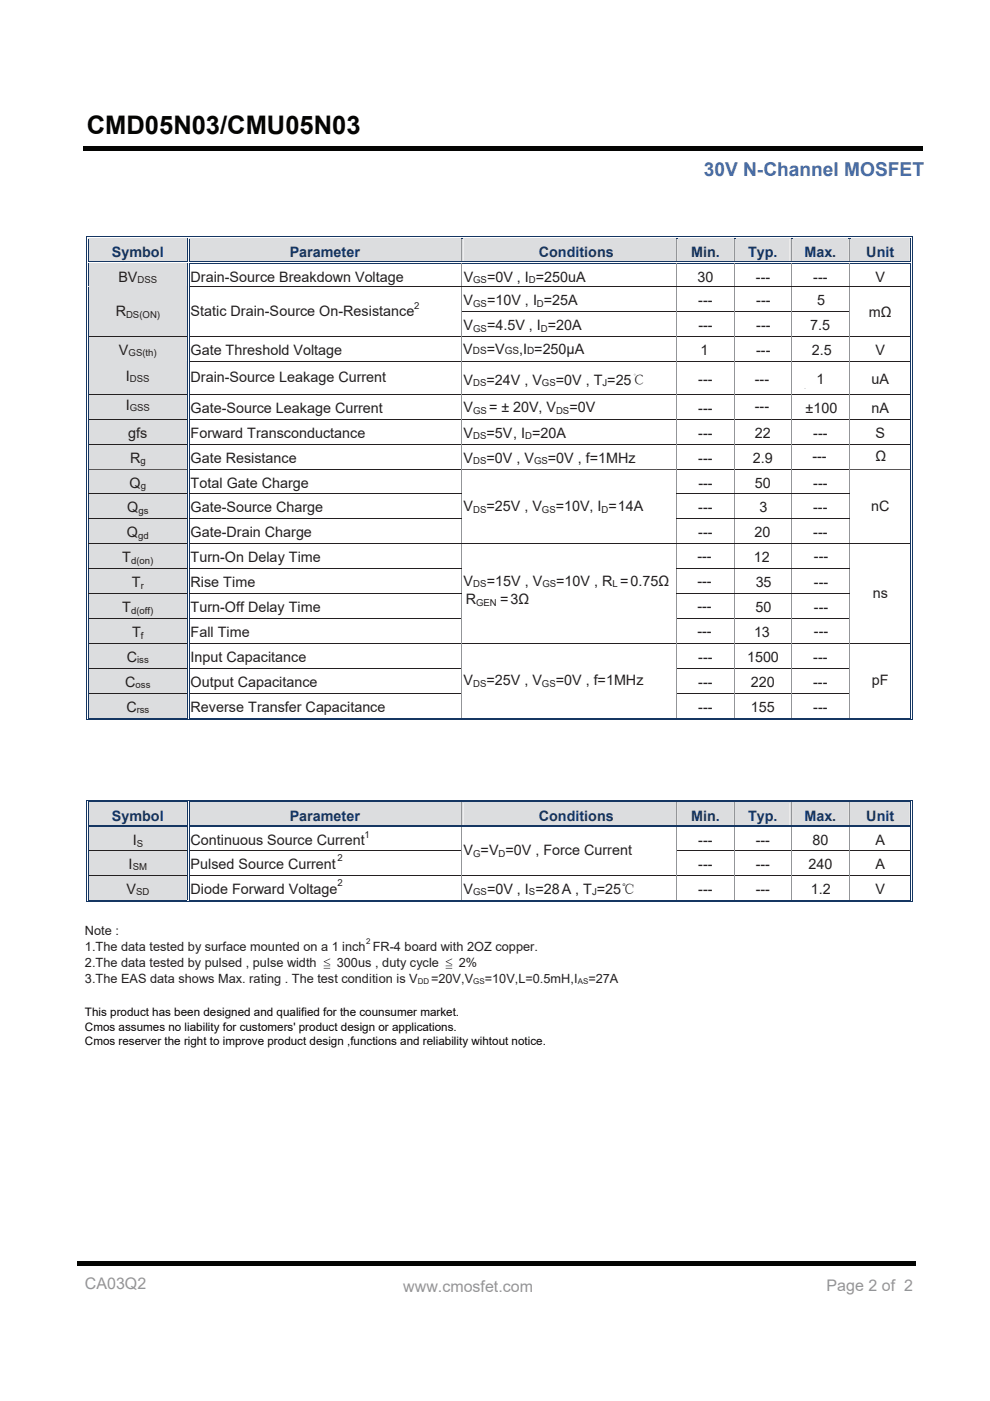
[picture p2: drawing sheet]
<svg xmlns="http://www.w3.org/2000/svg" width="210mm" height="297mm" viewBox="0 0 210 297" stroke-linecap="round" stroke-linejoin="round" font-family="sans-serif">
<g fill="#dcdddf">
<path d="M19 50.6h20.5v4.8h-20.5z"/>
<path d="M40.4 50.6h56.9v4.8h-56.9z"/>
<path d="M98.3 50.6h44.7v4.8h-44.7z"/>
<path d="M144 50.6h11.2v4.8h-11.2z"/>
<path d="M156.1 50.6h11.3v4.8h-11.3z"/>
<path d="M168.3 50.6h11.3v4.8h-11.3z"/>
<path d="M180.5 50.6h12.3v4.8h-12.3z"/>
<path d="M39.5 50.6v4.8h.2v-4.8zM18.8 50.6v4.8h.2v-4.8z"/>
<path d="M97.3 50.6v4.8h.4v-4.8zM40.2 50.6v4.8h.2v-4.8z"/>
<path d="M143 50.6v4.8h.4v-4.8zM97.9 50.6v4.8h.4v-4.8z"/>
<path d="M155.2 50.6v4.8h.4v-4.8zM143.6 50.6v4.8h.4v-4.8z"/>
<path d="M167.4 50.6v4.8h.4v-4.8zM155.8 50.6v4.8h.3v-4.8z"/>
<path d="M179.6 50.6v4.8h.4v-4.8zM167.9 50.6v4.8h.4v-4.8z"/>
<path d="M192.8 50.6v4.8h.2v-4.8zM180.1 50.6v4.8h.4v-4.8z"/>
</g>
<g fill="#153662">
<path d="M18.3 50.1h.2v.5h-.2z"/>
<path d="M18.3 50.1h.5v.2h-.5z"/>
<path d="M18.6 50.5h.2v.1h-.2z"/>
</g>
<path d="M18.8 50.2h20.9M18.8 50.5h20.9" fill="none" stroke="#153662" stroke-width=".21"/>
<path d="M18.8 50.6h20.9" fill="none" stroke="#dcdddf" stroke-width=".21"/>
<g fill="#153662">
<path d="M40 50.6h.2z"/>
<path d="M39.7 50.6h.2z"/>
<path d="M39.7 50.1h.5v.2h-.5z"/>
<path d="M39.7 50.5h.2v.1h-.2z"/>
<path d="M40 50.5h.2v.1h-.2z"/>
</g>
<path d="M40.2 50.2h57.5M40.2 50.5h57.5" fill="none" stroke="#153662" stroke-width=".21"/>
<path d="M40.2 50.6h57.5" fill="none" stroke="#dcdddf" stroke-width=".21"/>
<path d="M97.9 50.6h.3z" fill="#dcdddf"/>
<path d="M97.7 50.6h.2z" fill="#939598"/>
<g fill="#153662">
<path d="M97.7 50.1h.5v.2h-.5z"/>
<path d="M97.7 50.5h.5v.1h-.5z"/>
</g>
<path d="M98.2 50.2h45.2M98.2 50.5h45.2" fill="none" stroke="#153662" stroke-width=".21"/>
<path d="M98.2 50.6h45.2" fill="none" stroke="#dcdddf" stroke-width=".21"/>
<path d="M143.6 50.6h.3z" fill="#dcdddf"/>
<path d="M143.4 50.6h.2z" fill="#939598"/>
<g fill="#153662">
<path d="M143.4 50.1h.5v.2h-.5z"/>
<path d="M143.4 50.5h.5v.1h-.5z"/>
</g>
<path d="M143.9 50.2h11.7M143.9 50.5h11.7" fill="none" stroke="#153662" stroke-width=".21"/>
<path d="M143.9 50.6h11.7" fill="none" stroke="#dcdddf" stroke-width=".21"/>
<path d="M155.8 50.6h.3z" fill="#dcdddf"/>
<path d="M155.6 50.6h.2z" fill="#939598"/>
<g fill="#153662">
<path d="M155.6 50.1h.5v.2h-.5z"/>
<path d="M155.6 50.5h.5v.1h-.5z"/>
</g>
<path d="M156.1 50.2h11.7M156.1 50.5h11.7" fill="none" stroke="#153662" stroke-width=".21"/>
<path d="M156.1 50.6h11.7" fill="none" stroke="#dcdddf" stroke-width=".21"/>
<path d="M167.9 50.6h.4z" fill="#dcdddf"/>
<path d="M167.8 50.6h.1z" fill="#939598"/>
<g fill="#153662">
<path d="M167.8 50.1h.5v.2h-.5z"/>
<path d="M167.8 50.5h.5v.1h-.5z"/>
</g>
<path d="M168.3 50.2h11.7M168.3 50.5h11.7" fill="none" stroke="#153662" stroke-width=".21"/>
<path d="M168.3 50.6h11.7" fill="none" stroke="#dcdddf" stroke-width=".21"/>
<path d="M180.1 50.6h.4z" fill="#dcdddf"/>
<path d="M180 50.6h.1z" fill="#939598"/>
<g fill="#153662">
<path d="M180 50.1h.5v.2h-.5z"/>
<path d="M180 50.5h.5v.1h-.5z"/>
</g>
<path d="M180.5 50.2h12.5M180.5 50.5h12.5" fill="none" stroke="#153662" stroke-width=".21"/>
<path d="M180.5 50.6h12.5" fill="none" stroke="#dcdddf" stroke-width=".21"/>
<g fill="#153662">
<path d="M193.4 50.1h.1v.5h-.1z"/>
<path d="M193 50.1h.5v.2h-.5z"/>
<path d="M193 50.5h.2v.1h-.2z"/>
</g>
<path d="M18.4 50.6v4.8M18.7 50.6v4.8M39.8 50.6v4.8M40.1 50.6v4.8M193.1 50.6v4.8M193.4 50.6v4.8" fill="none" stroke="#153662" stroke-width=".21"/>
<path d="M97.8 50.6v4.8M143.5 50.6v4.8M155.7 50.6v4.8M167.9 50.6v4.8M180 50.6v4.8" fill="none" stroke="#939598" stroke-width=".21"/>
<g fill="#dcdddf">
<path d="M19 55.9h20.5v4.8h-20.5z"/>
<path d="M39.5 55.9v4.8h.2v-4.8zM18.8 55.9v4.8h.2v-4.8z"/>
</g>
<g fill="#153662">
<path d="M18.6 55.9h.2z"/>
<path d="M18.3 55.4h.2v.5h-.2z"/>
<path d="M18.6 55.4h.2v.2h-.2z"/>
<path d="M18.6 55.7h.2v.2h-.2z"/>
</g>
<path d="M18.8 55.5h20.9M18.8 55.8h20.9" fill="none" stroke="#153662" stroke-width=".21"/>
<path d="M18.8 55.9h20.9" fill="none" stroke="#dcdddf" stroke-width=".21"/>
<g fill="#153662">
<path d="M40 55.9h.2z"/>
<path d="M39.7 55.9h.2z"/>
<path d="M39.7 55.4h.2v.2h-.2z"/>
<path d="M39.7 55.7h.2v.2h-.2z"/>
<path d="M40 55.4h.2v.2h-.2z"/>
<path d="M40 55.7h.2v.2h-.2z"/>
</g>
<path d="M40.2 55.5h57.5M40.2 55.8h57.5" fill="none" stroke="#153662" stroke-width=".21"/>
<path d="M97.7 55.9h.2z" fill="#939598"/>
<g fill="#153662">
<path d="M97.7 55.4h.5v.2h-.5z"/>
<path d="M97.7 55.7h.5v.2h-.5z"/>
</g>
<path d="M98.2 55.5h45.2M98.2 55.8h45.2" fill="none" stroke="#153662" stroke-width=".21"/>
<path d="M143.4 55.9h.2z" fill="#939598"/>
<g fill="#153662">
<path d="M143.4 55.4h.5v.2h-.5z"/>
<path d="M143.4 55.7h.5v.2h-.5z"/>
</g>
<path d="M143.9 55.5h11.7M143.9 55.8h11.7" fill="none" stroke="#153662" stroke-width=".21"/>
<path d="M155.6 55.9h.2z" fill="#939598"/>
<g fill="#153662">
<path d="M155.6 55.4h.5v.2h-.5z"/>
<path d="M155.6 55.7h.5v.2h-.5z"/>
</g>
<path d="M156.1 55.5h11.7M156.1 55.8h11.7" fill="none" stroke="#153662" stroke-width=".21"/>
<path d="M167.8 55.9h.1z" fill="#939598"/>
<g fill="#153662">
<path d="M167.8 55.4h.5v.2h-.5z"/>
<path d="M167.8 55.7h.5v.2h-.5z"/>
</g>
<path d="M168.3 55.5h11.7M168.3 55.8h11.7" fill="none" stroke="#153662" stroke-width=".21"/>
<path d="M180 55.9h.1z" fill="#939598"/>
<g fill="#153662">
<path d="M180 55.4h.5v.2h-.5z"/>
<path d="M180 55.7h.5v.2h-.5z"/>
</g>
<path d="M180.5 55.5h12.5M180.5 55.8h12.5" fill="none" stroke="#153662" stroke-width=".21"/>
<g fill="#153662">
<path d="M193.4 55.9h.1z"/>
<path d="M193 55.9h.2z"/>
<path d="M193 55.4h.2v.2h-.2z"/>
<path d="M193 55.7h.2v.2h-.2z"/>
<path d="M193.4 55.4h.1v.5h-.1z"/>
</g>
<path d="M18.4 55.9v4.8M18.7 55.9v4.8M39.8 55.9v4.8M40.1 55.9v4.8M193.1 55.9v4.8M193.4 55.9v4.8" fill="none" stroke="#153662" stroke-width=".21"/>
<path d="M97.8 55.9v4.8M143.5 55.9v4.8M155.7 55.9v4.8M167.9 55.9v4.8M180 55.9v4.8" fill="none" stroke="#939598" stroke-width=".21"/>
<g fill="#153662">
<path d="M18.6 60.7h.2v.2h-.2z"/>
<path d="M18.3 60.7h.2v.2h-.2z"/>
<path d="M40 60.7h.2v.2h-.2z"/>
<path d="M39.7 60.7h.2v.2h-.2z"/>
<path d="M193.4 60.7h.1v.2h-.1z"/>
<path d="M193 60.7h.2v.2h-.2z"/>
<path d="M18.6 60.7h.2v.1h-.2z"/>
<path d="M18.3 60.7h.2v.1h-.2z"/>
</g>
<path d="M18.8 60.8h20.9" fill="none" stroke="#231f20" stroke-width=".21"/>
<g fill="#153662">
<path d="M40 60.7h.2v.1h-.2z"/>
<path d="M39.7 60.7h.2v.1h-.2z"/>
</g>
<path d="M40.2 60.8h152.8" fill="none" stroke="#231f20" stroke-width=".21"/>
<g fill="#153662">
<path d="M193.4 60.7h.1v.1h-.1z"/>
<path d="M193 60.7h.2v.1h-.2z"/>
</g>
<path d="M18.4 60.8v5.2M40.1 60.8v5.2M193.1 60.8v5.2M193.4 60.8v5.2" fill="none" stroke="#153662" stroke-width=".21"/>
<path d="M97.8 60.8v5.2M143.5 60.8v5.2M155.7 60.8v5.2M167.9 60.8v5.2M180 60.8v5.2" fill="none" stroke="#939598" stroke-width=".21"/>
<path d="M18.8 60.8h20.9v10.4h-20.9z" fill="#dcdddf"/>
<g fill="#153662">
<path d="M18.3 66h.2v.1h-.2z"/>
<path d="M18.6 66h.2v.1h-.2z"/>
<path d="M39.7 66h.2v.1h-.2z"/>
<path d="M40 66h.2v.1h-.2z"/>
</g>
<path d="M97.7 66h82.4" fill="none" stroke="#231f20" stroke-width=".21"/>
<g fill="#153662">
<path d="M193.4 66h.1v.1h-.1z"/>
<path d="M193 66h.2v.1h-.2z"/>
</g>
<path d="M18.4 66.1v5.1M18.7 66.1v5.1M39.8 66.1v5.1M40.1 66.1v5.1M193.1 66.1v5.1M193.4 66.1v5.1" fill="none" stroke="#153662" stroke-width=".21"/>
<path d="M97.8 66.1v5.1M143.5 66.1v5.1M155.7 66.1v5.1M167.9 66.1v5.1M180 66.1v5.1" fill="none" stroke="#939598" stroke-width=".21"/>
<g fill="#dcdddf">
<path d="M19 71.4h20.5v5.1h-20.5z"/>
<path d="M39.5 71.4v5.1h.2v-5.1zM18.8 71.4v5.1h.2v-5.1z"/>
</g>
<g fill="#153662">
<path d="M18.6 71.2h.2v.2h-.2z"/>
<path d="M18.3 71.2h.2v.2h-.2z"/>
</g>
<path d="M18.8 71.3h20.9" fill="none" stroke="#231f20" stroke-width=".21"/>
<g fill="#153662">
<path d="M40 71.2h.2v.2h-.2z"/>
<path d="M39.7 71.2h.2v.2h-.2z"/>
</g>
<path d="M40.2 71.3h152.8" fill="none" stroke="#231f20" stroke-width=".21"/>
<g fill="#153662">
<path d="M193.4 71.2h.1v.2h-.1z"/>
<path d="M193 71.2h.2v.2h-.2z"/>
</g>
<path d="M18.4 71.4v5.1M18.7 71.4v5.1M39.8 71.4v5.1M40.1 71.4v5.1M193.1 71.4v5.1M193.4 71.4v5.1" fill="none" stroke="#153662" stroke-width=".21"/>
<path d="M97.8 71.4v5.1M143.5 71.4v5.1M155.7 71.4v5.1M167.9 71.4v5.1M180 71.4v5.1" fill="none" stroke="#939598" stroke-width=".21"/>
<g fill="#153662">
<path d="M18.6 76.5h.2v.2h-.2z"/>
<path d="M18.3 76.5h.2v.2h-.2z"/>
<path d="M40 76.5h.2v.2h-.2z"/>
<path d="M39.7 76.5h.2v.2h-.2z"/>
<path d="M193.4 76.5h.1v.2h-.1z"/>
<path d="M193 76.5h.2v.2h-.2z"/>
</g>
<path d="M18.8 76.6h20.9" fill="none" stroke="#231f20" stroke-width=".21"/>
<g fill="#153662">
<path d="M40 76.5h.2v.2h-.2z"/>
<path d="M39.7 76.5h.2v.2h-.2z"/>
</g>
<path d="M40.2 76.6h152.8" fill="none" stroke="#231f20" stroke-width=".21"/>
<g fill="#153662">
<path d="M193.4 76.5h.1v.2h-.1z"/>
<path d="M193 76.5h.2v.2h-.2z"/>
</g>
<path d="M18.4 76.7v5.1M40.1 76.7v5.1M193.1 76.7v5.1M193.4 76.7v5.1" fill="none" stroke="#153662" stroke-width=".21"/>
<path d="M97.8 76.7v7M143.5 76.7v7M155.7 76.7v7M167.9 76.7v7M180 76.7v7" fill="none" stroke="#939598" stroke-width=".21"/>
<path d="M18.8 76.7h20.9v6.8h-20.9z" fill="#dcdddf"/>
<g fill="#153662">
<path d="M18.3 81.8h.2v.1h-.2z"/>
<path d="M18.6 81.8h.2v.1h-.2z"/>
<path d="M39.7 81.8h.2v.1h-.2z"/>
<path d="M40 81.8h.2v.1h-.2z"/>
<path d="M193.4 81.8h.1v.1h-.1z"/>
<path d="M193 81.8h.2v.1h-.2z"/>
<path d="M18.6 81.9h.2v1.6h-.2z"/>
<path d="M18.3 81.9h.2v1.6h-.2z"/>
<path d="M40 81.9h.2v1.6h-.2z"/>
<path d="M39.7 81.9h.2v1.6h-.2z"/>
<path d="M193.4 81.9h.1v1.6h-.1z"/>
<path d="M193 81.9h.2v1.6h-.2z"/>
</g>
<g fill="#dcdddf">
<path d="M19 83.7h20.5v5.1h-20.5z"/>
<path d="M39.5 83.7v5.1h.2v-5.1zM18.8 83.7v5.1h.2v-5.1z"/>
</g>
<g fill="#153662">
<path d="M18.6 83.5h.2v.2h-.2z"/>
<path d="M18.3 83.5h.2v.2h-.2z"/>
</g>
<path d="M18.8 83.6h20.9" fill="none" stroke="#231f20" stroke-width=".21"/>
<g fill="#153662">
<path d="M40 83.5h.2v.2h-.2z"/>
<path d="M39.7 83.5h.2v.2h-.2z"/>
</g>
<path d="M40.2 83.6h152.8" fill="none" stroke="#231f20" stroke-width=".21"/>
<g fill="#153662">
<path d="M193.4 83.5h.1v.2h-.1z"/>
<path d="M193 83.5h.2v.2h-.2z"/>
</g>
<path d="M18.4 83.7v5.1M18.7 83.7v5.1M39.8 83.7v5.1M40.1 83.7v5.1M193.1 83.7v5.1M193.4 83.7v5.1" fill="none" stroke="#153662" stroke-width=".21"/>
<path d="M97.8 83.7v5.1M143.5 83.7v5.1M155.7 83.7v5.1M167.9 83.7v5.1M180 83.7v5.1" fill="none" stroke="#939598" stroke-width=".21"/>
<g fill="#dcdddf">
<path d="M19 89h20.5v5.1h-20.5z"/>
<path d="M39.5 89v5.1h.2v-5.1zM18.8 89v5.1h.2v-5.1z"/>
</g>
<g fill="#153662">
<path d="M18.6 88.8h.2v.2h-.2z"/>
<path d="M18.3 88.8h.2v.2h-.2z"/>
</g>
<path d="M18.8 88.9h20.9" fill="none" stroke="#231f20" stroke-width=".21"/>
<g fill="#153662">
<path d="M40 88.8h.2v.2h-.2z"/>
<path d="M39.7 88.8h.2v.2h-.2z"/>
</g>
<path d="M40.2 88.9h152.8" fill="none" stroke="#231f20" stroke-width=".21"/>
<g fill="#153662">
<path d="M193.4 88.8h.1v.2h-.1z"/>
<path d="M193 88.8h.2v.2h-.2z"/>
</g>
<path d="M18.4 89v5.1M18.7 89v5.1M39.8 89v5.1M40.1 89v5.1M193.1 89v5.1M193.4 89v5.1" fill="none" stroke="#153662" stroke-width=".21"/>
<path d="M97.8 89v5.1M143.5 89v5.1M155.7 89v5.1M167.9 89v5.1M180 89v5.1" fill="none" stroke="#939598" stroke-width=".21"/>
<g fill="#dcdddf">
<path d="M19 94.3h20.5v5.1h-20.5z"/>
<path d="M39.5 94.3v5.1h.2v-5.1zM18.8 94.3v5.1h.2v-5.1z"/>
</g>
<g fill="#153662">
<path d="M18.6 94.1h.2v.2h-.2z"/>
<path d="M18.3 94.1h.2v.2h-.2z"/>
</g>
<path d="M18.8 94.2h20.9" fill="none" stroke="#231f20" stroke-width=".21"/>
<g fill="#153662">
<path d="M40 94.1h.2v.2h-.2z"/>
<path d="M39.7 94.1h.2v.2h-.2z"/>
</g>
<path d="M40.2 94.2h152.8" fill="none" stroke="#231f20" stroke-width=".21"/>
<g fill="#153662">
<path d="M193.4 94.1h.1v.2h-.1z"/>
<path d="M193 94.1h.2v.2h-.2z"/>
</g>
<path d="M18.4 94.3v5.1M18.7 94.3v5.1M39.8 94.3v5.1M40.1 94.3v5.1M193.1 94.3v5.1M193.4 94.3v5.1" fill="none" stroke="#153662" stroke-width=".21"/>
<path d="M97.8 94.3v5.1M143.5 94.3v5.1M155.7 94.3v5.1M167.9 94.3v5.1M180 94.3v5.1" fill="none" stroke="#939598" stroke-width=".21"/>
<g fill="#dcdddf">
<path d="M19 99.5h20.5v5.1h-20.5z"/>
<path d="M39.5 99.5v5.1h.2v-5.1zM18.8 99.5v5.1h.2v-5.1z"/>
</g>
<g fill="#153662">
<path d="M18.6 99.4h.2v.1h-.2z"/>
<path d="M18.3 99.4h.2v.1h-.2z"/>
</g>
<path d="M18.8 99.5h20.9" fill="none" stroke="#57585a" stroke-width=".21"/>
<g fill="#153662">
<path d="M40 99.4h.2v.1h-.2z"/>
<path d="M39.7 99.4h.2v.1h-.2z"/>
</g>
<path d="M40.2 99.5h57.5M143.4 99.5h36.6" fill="none" stroke="#231f20" stroke-width=".21"/>
<path d="M97.7 99.5h45.7M180 99.5h13" fill="none" stroke="#57585a" stroke-width=".21"/>
<g fill="#153662">
<path d="M193.4 99.4h.1v.1h-.1z"/>
<path d="M193 99.4h.2v.1h-.2z"/>
</g>
<path d="M18.4 99.5v5.1M18.7 99.5v5.1M39.8 99.5v5.1M40.1 99.5v5.1M193.1 99.5v5.1M193.4 99.5v5.1" fill="none" stroke="#153662" stroke-width=".21"/>
<path d="M97.8 99.5v5.1M143.5 99.5v5.1M155.7 99.5v5.1M167.9 99.5v5.1M180 99.5v5.1" fill="none" stroke="#939598" stroke-width=".21"/>
<g fill="#dcdddf">
<path d="M19 104.8h20.5v5.1h-20.5z"/>
<path d="M39.5 104.8v5.1h.2v-5.1zM18.8 104.8v5.1h.2v-5.1z"/>
</g>
<g fill="#153662">
<path d="M18.6 104.6h.2v.2h-.2z"/>
<path d="M18.3 104.6h.2v.2h-.2z"/>
</g>
<path d="M18.8 104.7h20.9" fill="none" stroke="#231f20" stroke-width=".21"/>
<g fill="#153662">
<path d="M40 104.6h.2v.2h-.2z"/>
<path d="M39.7 104.6h.2v.2h-.2z"/>
</g>
<path d="M40.2 104.7h57.7M143.4 104.7h36.7" fill="none" stroke="#231f20" stroke-width=".21"/>
<g fill="#153662">
<path d="M193.4 104.6h.1v.2h-.1z"/>
<path d="M193 104.6h.2v.2h-.2z"/>
</g>
<path d="M18.4 104.8v5.1M18.7 104.8v5.1M39.8 104.8v5.1M40.1 104.8v5.1M193.1 104.8v5.1M193.4 104.8v5.1" fill="none" stroke="#153662" stroke-width=".21"/>
<path d="M97.8 104.8v5.1M143.5 104.8v5.1M155.7 104.8v5.1M167.9 104.8v5.1M180 104.8v5.1" fill="none" stroke="#939598" stroke-width=".21"/>
<g fill="#dcdddf">
<path d="M19 110.1h20.5v5.1h-20.5z"/>
<path d="M39.5 110.1v5.1h.2v-5.1zM18.8 110.1v5.1h.2v-5.1z"/>
</g>
<g fill="#153662">
<path d="M18.6 109.9h.2v.2h-.2z"/>
<path d="M18.3 109.9h.2v.2h-.2z"/>
</g>
<path d="M18.8 110h20.9" fill="none" stroke="#231f20" stroke-width=".21"/>
<g fill="#153662">
<path d="M40 109.9h.2v.2h-.2z"/>
<path d="M39.7 109.9h.2v.2h-.2z"/>
</g>
<path d="M40.2 110h57.7M143.4 110h36.7" fill="none" stroke="#231f20" stroke-width=".21"/>
<g fill="#153662">
<path d="M193.4 109.9h.1v.2h-.1z"/>
<path d="M193 109.9h.2v.2h-.2z"/>
</g>
<path d="M18.4 110.1v5.1M18.7 110.1v5.1M39.8 110.1v5.1M40.1 110.1v5.1M193.1 110.1v5.1M193.4 110.1v5.1" fill="none" stroke="#153662" stroke-width=".21"/>
<path d="M97.8 110.1v5.1M143.5 110.1v5.1M155.7 110.1v5.1M167.9 110.1v5.1M180 110.1v5.1" fill="none" stroke="#939598" stroke-width=".21"/>
<g fill="#dcdddf">
<path d="M19 115.4h20.5v5.1h-20.5z"/>
<path d="M39.5 115.4v5.1h.2v-5.1zM18.8 115.4v5.1h.2v-5.1z"/>
</g>
<g fill="#153662">
<path d="M18.6 115.2h.2v.2h-.2z"/>
<path d="M18.3 115.2h.2v.2h-.2z"/>
</g>
<path d="M18.8 115.3h20.9" fill="none" stroke="#231f20" stroke-width=".21"/>
<g fill="#153662">
<path d="M40 115.2h.2v.2h-.2z"/>
<path d="M39.7 115.2h.2v.2h-.2z"/>
</g>
<path d="M40.2 115.3h152.8" fill="none" stroke="#231f20" stroke-width=".21"/>
<g fill="#153662">
<path d="M193.4 115.2h.1v.2h-.1z"/>
<path d="M193 115.2h.2v.2h-.2z"/>
</g>
<path d="M18.4 115.4v5.1M18.7 115.4v5.1M39.8 115.4v5.1M40.1 115.4v5.1M193.1 115.4v5.1M193.4 115.4v5.1" fill="none" stroke="#153662" stroke-width=".21"/>
<path d="M97.8 115.4v5.1M143.5 115.4v5.1M155.7 115.4v5.1M167.9 115.4v5.1M180 115.4v5.1" fill="none" stroke="#939598" stroke-width=".21"/>
<g fill="#dcdddf">
<path d="M19 120.6h20.5v5.2h-20.5z"/>
<path d="M39.5 120.6v5.2h.2v-5.2zM18.8 120.6v5.2h.2v-5.2z"/>
</g>
<g fill="#153662">
<path d="M18.6 120.5h.2v.1h-.2z"/>
<path d="M18.3 120.5h.2v.1h-.2z"/>
</g>
<path d="M18.8 120.6h20.9" fill="none" stroke="#231f20" stroke-width=".21"/>
<g fill="#153662">
<path d="M40 120.5h.2v.1h-.2z"/>
<path d="M39.7 120.5h.2v.1h-.2z"/>
</g>
<path d="M40.2 120.6h57.7M143.4 120.6h36.7" fill="none" stroke="#231f20" stroke-width=".21"/>
<g fill="#153662">
<path d="M193.4 120.5h.1v.1h-.1z"/>
<path d="M193 120.5h.2v.1h-.2z"/>
</g>
<path d="M18.4 120.6v5.2M18.7 120.6v5.2M39.8 120.6v5.2M40.1 120.6v5.2M193.1 120.6v5.2M193.4 120.6v5.2" fill="none" stroke="#153662" stroke-width=".21"/>
<path d="M97.8 120.6v5.2M143.5 120.6v5.2M155.7 120.6v5.2M167.9 120.6v5.2M180 120.6v5.2" fill="none" stroke="#939598" stroke-width=".21"/>
<g fill="#dcdddf">
<path d="M19 125.9h20.5v5.1h-20.5z"/>
<path d="M39.5 125.9v5.1h.2v-5.1zM18.8 125.9v5.1h.2v-5.1z"/>
</g>
<g fill="#153662">
<path d="M18.6 125.8h.2v.1h-.2z"/>
<path d="M18.3 125.8h.2v.1h-.2z"/>
</g>
<path d="M18.8 125.8h20.9" fill="none" stroke="#231f20" stroke-width=".21"/>
<g fill="#153662">
<path d="M40 125.8h.2v.1h-.2z"/>
<path d="M39.7 125.8h.2v.1h-.2z"/>
</g>
<path d="M40.2 125.8h57.7M143.4 125.8h36.7" fill="none" stroke="#231f20" stroke-width=".21"/>
<g fill="#153662">
<path d="M193.4 125.8h.1v.1h-.1z"/>
<path d="M193 125.8h.2v.1h-.2z"/>
</g>
<path d="M18.4 125.9v5.1M18.7 125.9v5.1M39.8 125.9v5.1M40.1 125.9v5.1M193.1 125.9v5.1M193.4 125.9v5.1" fill="none" stroke="#153662" stroke-width=".21"/>
<path d="M97.8 125.9v5.1M143.5 125.9v5.1M155.7 125.9v5.1M167.9 125.9v5.1M180 125.9v5.1" fill="none" stroke="#939598" stroke-width=".21"/>
<g fill="#dcdddf">
<path d="M19 131.2h20.5v5.1h-20.5z"/>
<path d="M39.5 131.2v5.1h.2v-5.1zM18.8 131.2v5.1h.2v-5.1z"/>
</g>
<g fill="#153662">
<path d="M18.6 131h.2v.2h-.2z"/>
<path d="M18.3 131h.2v.2h-.2z"/>
</g>
<path d="M18.8 131.1h20.9" fill="none" stroke="#231f20" stroke-width=".21"/>
<g fill="#153662">
<path d="M40 131h.2v.2h-.2z"/>
<path d="M39.7 131h.2v.2h-.2z"/>
</g>
<path d="M40.2 131.1h57.7M143.4 131.1h36.7" fill="none" stroke="#231f20" stroke-width=".21"/>
<g fill="#153662">
<path d="M193.4 131h.1v.2h-.1z"/>
<path d="M193 131h.2v.2h-.2z"/>
</g>
<path d="M18.4 131.2v5.1M18.7 131.2v5.1M39.8 131.2v5.1M40.1 131.2v5.1M193.1 131.2v5.1M193.4 131.2v5.1" fill="none" stroke="#153662" stroke-width=".21"/>
<path d="M97.8 131.2v5.1M143.5 131.2v5.1M155.7 131.2v5.1M167.9 131.2v5.1M180 131.2v5.1" fill="none" stroke="#939598" stroke-width=".21"/>
<g fill="#dcdddf">
<path d="M19 136.5h20.5v5.1h-20.5z"/>
<path d="M39.5 136.5v5.1h.2v-5.1zM18.8 136.5v5.1h.2v-5.1z"/>
</g>
<g fill="#153662">
<path d="M18.6 136.3h.2v.2h-.2z"/>
<path d="M18.3 136.3h.2v.2h-.2z"/>
</g>
<path d="M18.8 136.4h20.9" fill="none" stroke="#231f20" stroke-width=".21"/>
<g fill="#153662">
<path d="M40 136.3h.2v.2h-.2z"/>
<path d="M39.7 136.3h.2v.2h-.2z"/>
</g>
<path d="M40.2 136.4h152.8" fill="none" stroke="#231f20" stroke-width=".21"/>
<g fill="#153662">
<path d="M193.4 136.3h.1v.2h-.1z"/>
<path d="M193 136.3h.2v.2h-.2z"/>
</g>
<path d="M18.4 136.5v5.1M18.7 136.5v5.1M39.8 136.5v5.1M40.1 136.5v5.1M193.1 136.5v5.1M193.4 136.5v5.1" fill="none" stroke="#153662" stroke-width=".21"/>
<path d="M97.8 136.5v5.1M143.5 136.5v5.1M155.7 136.5v5.1M167.9 136.5v5.1M180 136.5v5.1" fill="none" stroke="#939598" stroke-width=".21"/>
<g fill="#dcdddf">
<path d="M19 141.8h20.5v5.1h-20.5z"/>
<path d="M39.5 141.8v5.1h.2v-5.1zM18.8 141.8v5.1h.2v-5.1z"/>
</g>
<g fill="#153662">
<path d="M18.6 141.6h.2v.2h-.2z"/>
<path d="M18.3 141.6h.2v.2h-.2z"/>
</g>
<path d="M18.8 141.7h20.9" fill="none" stroke="#231f20" stroke-width=".21"/>
<g fill="#153662">
<path d="M40 141.6h.2v.2h-.2z"/>
<path d="M39.7 141.6h.2v.2h-.2z"/>
</g>
<path d="M40.2 141.7h57.7M143.4 141.7h36.7" fill="none" stroke="#231f20" stroke-width=".21"/>
<g fill="#153662">
<path d="M193.4 141.6h.1v.2h-.1z"/>
<path d="M193 141.6h.2v.2h-.2z"/>
</g>
<path d="M18.4 141.8v5.1M18.7 141.8v5.1M39.8 141.8v5.1M40.1 141.8v5.1M193.1 141.8v5.1M193.4 141.8v5.1" fill="none" stroke="#153662" stroke-width=".21"/>
<path d="M97.8 141.8v5.1M143.5 141.8v5.1M155.7 141.8v5.1M167.9 141.8v5.1M180 141.8v5.1" fill="none" stroke="#939598" stroke-width=".21"/>
<g fill="#dcdddf">
<path d="M19 147h20.5v5.2h-20.5z"/>
<path d="M39.5 147v5.2h.2v-5.2zM18.8 147v5.2h.2v-5.2z"/>
</g>
<g fill="#153662">
<path d="M18.6 146.9h.2v.1h-.2z"/>
<path d="M18.3 146.9h.2v.1h-.2z"/>
</g>
<path d="M18.8 147h20.9" fill="none" stroke="#231f20" stroke-width=".21"/>
<g fill="#153662">
<path d="M40 146.9h.2v.1h-.2z"/>
<path d="M39.7 146.9h.2v.1h-.2z"/>
</g>
<path d="M40.2 147h57.7M143.4 147h36.7" fill="none" stroke="#231f20" stroke-width=".21"/>
<g fill="#153662">
<path d="M193.4 146.9h.1v.1h-.1z"/>
<path d="M193 146.9h.2v.1h-.2z"/>
</g>
<path d="M18.4 147v5.7M18.7 147v5.2" fill="none" stroke="#153662" stroke-width=".21"/>
<g fill="#153662">
<path d="M18.3 152.5h.5v.2h-.5z"/>
<path d="M18.6 152.2h.2v.1h-.2z"/>
</g>
<path d="M18.8 152.6h20.9M18.8 152.3h20.9M39.8 147v5.3M40.1 147v5.2" fill="none" stroke="#153662" stroke-width=".21"/>
<path d="M40 152.2h.2v.1h-.2z" fill="#153662"/>
<path d="M39.7 152.6h58M40.2 152.3h57.5" fill="none" stroke="#153662" stroke-width=".21"/>
<path d="M97.8 147v5.2" fill="none" stroke="#939598" stroke-width=".21"/>
<path d="M97.7 152.2h.5v.1h-.5z" fill="#153662"/>
<path d="M97.7 152.6h45.7M98.2 152.3h45.2" fill="none" stroke="#153662" stroke-width=".21"/>
<path d="M143.5 147v5.2" fill="none" stroke="#939598" stroke-width=".21"/>
<path d="M143.4 152.2h.5v.1h-.5z" fill="#153662"/>
<path d="M143.4 152.6h12.2M143.9 152.3h11.7" fill="none" stroke="#153662" stroke-width=".21"/>
<path d="M155.7 147v5.2" fill="none" stroke="#939598" stroke-width=".21"/>
<path d="M155.6 152.2h.5v.1h-.5z" fill="#153662"/>
<path d="M155.6 152.6h12.2M156.1 152.3h11.7" fill="none" stroke="#153662" stroke-width=".21"/>
<path d="M167.9 147v5.2" fill="none" stroke="#939598" stroke-width=".21"/>
<path d="M167.8 152.2h.5v.1h-.5z" fill="#153662"/>
<path d="M167.8 152.6h12.2M168.3 152.3h11.7" fill="none" stroke="#153662" stroke-width=".21"/>
<path d="M180 147v5.2" fill="none" stroke="#939598" stroke-width=".21"/>
<path d="M180 152.2h.5v.1h-.5z" fill="#153662"/>
<path d="M180 152.6h13M180.5 152.3h12.5M193.1 147v5.2M193.4 147v5.2" fill="none" stroke="#153662" stroke-width=".21"/>
<g fill="#153662">
<path d="M193.4 152.2h.1v.5h-.1z"/>
<path d="M193 152.5h.5v.2h-.5z"/>
<path d="M193 152.2h.2v.1h-.2z"/>
</g>
<g fill="#dcdddf">
<path d="M19 170.1h20.5v4.8h-20.5z"/>
<path d="M40.4 170.1h56.9v4.8h-56.9z"/>
<path d="M98.3 170.1h44.7v4.8h-44.7z"/>
<path d="M144 170.1h11.2v4.8h-11.2z"/>
<path d="M156.1 170.1h11.3v4.8h-11.3z"/>
<path d="M168.3 170.1h11.3v4.8h-11.3z"/>
<path d="M180.5 170.1h12.3v4.8h-12.3z"/>
<path d="M39.5 170.1v4.8h.2v-4.8zM18.8 170.1v4.8h.2v-4.8z"/>
<path d="M97.3 170.1v4.8h.4v-4.8zM40.2 170.1v4.8h.2v-4.8z"/>
<path d="M143 170.1v4.8h.4v-4.8zM97.9 170.1v4.8h.4v-4.8z"/>
<path d="M155.2 170.1v4.8h.4v-4.8zM143.6 170.1v4.8h.4v-4.8z"/>
<path d="M167.4 170.1v4.8h.4v-4.8zM155.8 170.1v4.8h.3v-4.8z"/>
<path d="M179.6 170.1v4.8h.4v-4.8zM167.9 170.1v4.8h.4v-4.8z"/>
<path d="M192.8 170.1v4.8h.2v-4.8zM180.1 170.1v4.8h.4v-4.8z"/>
</g>
<g fill="#153662">
<path d="M18.3 169.6h.2v.5h-.2z"/>
<path d="M18.3 169.6h.5v.2h-.5z"/>
<path d="M18.6 169.9h.2v.2h-.2z"/>
</g>
<path d="M18.8 169.7h20.9M18.8 170h20.9" fill="none" stroke="#153662" stroke-width=".21"/>
<path d="M18.8 170.1h20.9" fill="none" stroke="#dcdddf" stroke-width=".21"/>
<g fill="#153662">
<path d="M40 170.1h.2z"/>
<path d="M39.7 170.1h.2z"/>
<path d="M39.7 169.6h.5v.2h-.5z"/>
<path d="M39.7 169.9h.2v.2h-.2z"/>
<path d="M40 169.9h.2v.2h-.2z"/>
</g>
<path d="M40.2 169.7h57.5M40.2 170h57.5" fill="none" stroke="#153662" stroke-width=".21"/>
<path d="M40.2 170.1h57.5" fill="none" stroke="#dcdddf" stroke-width=".21"/>
<path d="M97.9 170.1h.3z" fill="#dcdddf"/>
<path d="M97.7 170.1h.2z" fill="#939598"/>
<g fill="#153662">
<path d="M97.7 169.6h.5v.2h-.5z"/>
<path d="M97.7 169.9h.5v.2h-.5z"/>
</g>
<path d="M98.2 169.7h45.2M98.2 170h45.2" fill="none" stroke="#153662" stroke-width=".21"/>
<path d="M98.2 170.1h45.2" fill="none" stroke="#dcdddf" stroke-width=".21"/>
<path d="M143.6 170.1h.3z" fill="#dcdddf"/>
<path d="M143.4 170.1h.2z" fill="#939598"/>
<g fill="#153662">
<path d="M143.4 169.6h.5v.2h-.5z"/>
<path d="M143.4 169.9h.5v.2h-.5z"/>
</g>
<path d="M143.9 169.7h11.7M143.9 170h11.7" fill="none" stroke="#153662" stroke-width=".21"/>
<path d="M143.9 170.1h11.7" fill="none" stroke="#dcdddf" stroke-width=".21"/>
<path d="M155.8 170.1h.3z" fill="#dcdddf"/>
<path d="M155.6 170.1h.2z" fill="#939598"/>
<g fill="#153662">
<path d="M155.6 169.6h.5v.2h-.5z"/>
<path d="M155.6 169.9h.5v.2h-.5z"/>
</g>
<path d="M156.1 169.7h11.7M156.1 170h11.7" fill="none" stroke="#153662" stroke-width=".21"/>
<path d="M156.1 170.1h11.7" fill="none" stroke="#dcdddf" stroke-width=".21"/>
<path d="M167.9 170.1h.4z" fill="#dcdddf"/>
<path d="M167.8 170.1h.1z" fill="#939598"/>
<g fill="#153662">
<path d="M167.8 169.6h.5v.2h-.5z"/>
<path d="M167.8 169.9h.5v.2h-.5z"/>
</g>
<path d="M168.3 169.7h11.7M168.3 170h11.7" fill="none" stroke="#153662" stroke-width=".21"/>
<path d="M168.3 170.1h11.7" fill="none" stroke="#dcdddf" stroke-width=".21"/>
<path d="M180.1 170.1h.4z" fill="#dcdddf"/>
<path d="M180 170.1h.1z" fill="#939598"/>
<g fill="#153662">
<path d="M180 169.6h.5v.2h-.5z"/>
<path d="M180 169.9h.5v.2h-.5z"/>
</g>
<path d="M180.5 169.7h12.5M180.5 170h12.5" fill="none" stroke="#153662" stroke-width=".21"/>
<path d="M180.5 170.1h12.5" fill="none" stroke="#dcdddf" stroke-width=".21"/>
<g fill="#153662">
<path d="M193.4 169.6h.1v.5h-.1z"/>
<path d="M193 169.6h.5v.2h-.5z"/>
<path d="M193 169.9h.2v.2h-.2z"/>
</g>
<path d="M18.4 170.1v4.8M18.7 170.1v4.8M39.8 170.1v4.8M40.1 170.1v4.8M193.1 170.1v4.8M193.4 170.1v4.8" fill="none" stroke="#153662" stroke-width=".21"/>
<path d="M97.8 170.1v4.8M143.5 170.1v4.8M155.7 170.1v4.8M167.9 170.1v4.8M180 170.1v4.8" fill="none" stroke="#939598" stroke-width=".21"/>
<g fill="#dcdddf">
<path d="M19 175.4h20.5v4.8h-20.5z"/>
<path d="M39.5 175.4v4.8h.2v-4.8zM18.8 175.4v4.8h.2v-4.8z"/>
</g>
<g fill="#153662">
<path d="M18.6 175.4h.2z"/>
<path d="M18.3 174.9h.2v.5h-.2z"/>
<path d="M18.6 174.9h.2v.2h-.2z"/>
<path d="M18.6 175.2h.2v.2h-.2z"/>
</g>
<path d="M18.8 175h20.9M18.8 175.3h20.9" fill="none" stroke="#153662" stroke-width=".21"/>
<path d="M18.8 175.4h20.9" fill="none" stroke="#dcdddf" stroke-width=".21"/>
<g fill="#153662">
<path d="M40 175.4h.2z"/>
<path d="M39.7 175.4h.2z"/>
<path d="M39.7 174.9h.2v.2h-.2z"/>
<path d="M39.7 175.2h.2v.2h-.2z"/>
<path d="M40 174.9h.2v.2h-.2z"/>
<path d="M40 175.2h.2v.2h-.2z"/>
</g>
<path d="M40.2 175h57.5M40.2 175.3h57.5" fill="none" stroke="#153662" stroke-width=".21"/>
<path d="M97.7 175.4h.2z" fill="#939598"/>
<g fill="#153662">
<path d="M97.7 174.9h.5v.2h-.5z"/>
<path d="M97.7 175.2h.5v.2h-.5z"/>
</g>
<path d="M98.2 175h45.2M98.2 175.3h45.2" fill="none" stroke="#153662" stroke-width=".21"/>
<path d="M143.4 175.4h.2z" fill="#939598"/>
<g fill="#153662">
<path d="M143.4 174.9h.5v.2h-.5z"/>
<path d="M143.4 175.2h.5v.2h-.5z"/>
</g>
<path d="M143.9 175h11.7M143.9 175.3h11.7" fill="none" stroke="#153662" stroke-width=".21"/>
<path d="M155.6 175.4h.2z" fill="#939598"/>
<g fill="#153662">
<path d="M155.6 174.9h.5v.2h-.5z"/>
<path d="M155.6 175.2h.5v.2h-.5z"/>
</g>
<path d="M156.1 175h11.7M156.1 175.3h11.7" fill="none" stroke="#153662" stroke-width=".21"/>
<path d="M167.8 175.4h.1z" fill="#939598"/>
<g fill="#153662">
<path d="M167.8 174.9h.5v.2h-.5z"/>
<path d="M167.8 175.2h.5v.2h-.5z"/>
</g>
<path d="M168.3 175h11.7M168.3 175.3h11.7" fill="none" stroke="#153662" stroke-width=".21"/>
<path d="M180 175.4h.1z" fill="#939598"/>
<g fill="#153662">
<path d="M180 174.9h.5v.2h-.5z"/>
<path d="M180 175.2h.5v.2h-.5z"/>
</g>
<path d="M180.5 175h12.5M180.5 175.3h12.5" fill="none" stroke="#153662" stroke-width=".21"/>
<g fill="#153662">
<path d="M193.4 175.4h.1z"/>
<path d="M193 175.4h.2z"/>
<path d="M193 174.9h.2v.2h-.2z"/>
<path d="M193 175.2h.2v.2h-.2z"/>
<path d="M193.4 174.9h.1v.5h-.1z"/>
</g>
<path d="M18.4 175.4v4.8M18.7 175.4v4.8M39.8 175.4v4.8M40.1 175.4v4.8M193.1 175.4v4.8M193.4 175.4v4.8" fill="none" stroke="#153662" stroke-width=".21"/>
<path d="M97.8 175.4v4.8M143.5 175.4v4.8M155.7 175.4v4.8M167.9 175.4v4.8M180 175.4v4.8" fill="none" stroke="#939598" stroke-width=".21"/>
<g fill="#dcdddf">
<path d="M19 180.3h20.5v5.2h-20.5z"/>
<path d="M39.5 180.3v5.2h.2v-5.2zM18.8 180.3v5.2h.2v-5.2z"/>
</g>
<g fill="#153662">
<path d="M18.6 180.2h.2v.1h-.2z"/>
<path d="M18.3 180.2h.2v.1h-.2z"/>
</g>
<path d="M18.8 180.3h20.9" fill="none" stroke="#231f20" stroke-width=".21"/>
<g fill="#153662">
<path d="M40 180.2h.2v.1h-.2z"/>
<path d="M39.7 180.2h.2v.1h-.2z"/>
</g>
<path d="M40.2 180.3h57.7M143.4 180.3h49.6" fill="none" stroke="#231f20" stroke-width=".21"/>
<g fill="#153662">
<path d="M193.4 180.2h.1v.1h-.1z"/>
<path d="M193 180.2h.2v.1h-.2z"/>
</g>
<path d="M18.4 180.3v5.2M18.7 180.3v5.2M39.8 180.3v5.2M40.1 180.3v5.2M193.1 180.3v5.2M193.4 180.3v5.2" fill="none" stroke="#153662" stroke-width=".21"/>
<path d="M97.8 180.3v5.2M143.5 180.3v5.2M155.7 180.3v5.2M167.9 180.3v5.2M180 180.3v5.2" fill="none" stroke="#939598" stroke-width=".21"/>
<g fill="#dcdddf">
<path d="M19 185.6h20.5v5.1h-20.5z"/>
<path d="M39.5 185.6v5.1h.2v-5.1zM18.8 185.6v5.1h.2v-5.1z"/>
</g>
<g fill="#153662">
<path d="M18.6 185.5h.2v.1h-.2z"/>
<path d="M18.3 185.5h.2v.1h-.2z"/>
</g>
<path d="M18.8 185.5h20.9" fill="none" stroke="#231f20" stroke-width=".21"/>
<g fill="#153662">
<path d="M40 185.5h.2v.1h-.2z"/>
<path d="M39.7 185.5h.2v.1h-.2z"/>
</g>
<path d="M40.2 185.5h152.8" fill="none" stroke="#231f20" stroke-width=".21"/>
<g fill="#153662">
<path d="M193.4 185.5h.1v.1h-.1z"/>
<path d="M193 185.5h.2v.1h-.2z"/>
</g>
<path d="M18.4 185.6v5.6M18.7 185.6v5.2" fill="none" stroke="#153662" stroke-width=".21"/>
<g fill="#153662">
<path d="M18.3 191.1h.5v.1h-.5z"/>
<path d="M18.6 190.8h.2v.1h-.2z"/>
</g>
<path d="M18.8 191.2h20.9M18.8 190.8h20.9M39.8 185.6v5.3M40.1 185.6v5.2" fill="none" stroke="#153662" stroke-width=".21"/>
<path d="M40 190.8h.2v.1h-.2z" fill="#153662"/>
<path d="M39.7 191.2h58M40.2 190.8h57.5" fill="none" stroke="#153662" stroke-width=".21"/>
<path d="M97.8 185.6v5.2" fill="none" stroke="#939598" stroke-width=".21"/>
<path d="M97.7 190.8h.5v.1h-.5z" fill="#153662"/>
<path d="M97.7 191.2h45.7M98.2 190.8h45.2" fill="none" stroke="#153662" stroke-width=".21"/>
<path d="M143.5 185.6v5.2" fill="none" stroke="#939598" stroke-width=".21"/>
<path d="M143.4 190.8h.5v.1h-.5z" fill="#153662"/>
<path d="M143.4 191.2h12.2M143.9 190.8h11.7" fill="none" stroke="#153662" stroke-width=".21"/>
<path d="M155.7 185.6v5.2" fill="none" stroke="#939598" stroke-width=".21"/>
<path d="M155.6 190.8h.5v.1h-.5z" fill="#153662"/>
<path d="M155.6 191.2h12.2M156.1 190.8h11.7" fill="none" stroke="#153662" stroke-width=".21"/>
<path d="M167.9 185.6v5.2" fill="none" stroke="#939598" stroke-width=".21"/>
<path d="M167.8 190.8h.5v.1h-.5z" fill="#153662"/>
<path d="M167.8 191.2h12.2M168.3 190.8h11.7" fill="none" stroke="#153662" stroke-width=".21"/>
<path d="M180 185.6v5.2" fill="none" stroke="#939598" stroke-width=".21"/>
<path d="M180 190.8h.5v.1h-.5z" fill="#153662"/>
<path d="M180 191.2h13M180.5 190.8h12.5M193.1 185.6v5.2M193.4 185.6v5.2" fill="none" stroke="#153662" stroke-width=".21"/>
<g fill="#153662">
<path d="M193.4 190.8h.1v.4h-.1z"/>
<path d="M193 191.1h.5v.1h-.5z"/>
<path d="M193 190.8h.2v.1h-.2z"/>
</g>
<g fill="#231f20">
<path d="M68.6 205.2h1.4v.1h-1.4zM68.6 204.7h1.4v.2h-1.4zM68.6 203.9l1.4-.7v.1l-1.1 .6 1.1 .5v.2z"/>
<path d="M94.5 205.2h1.4v.1h-1.4zM94.5 204.7h1.4v.2h-1.4zM94.5 203.9l1.4-.7v.1l-1.2 .6 1.2 .5v.2z"/>
</g>
<path d="M80.6 41.8a1.1 1.1 0 0 1 1.5 .1l.1-.2v.8h-.1a.87 .87 0 0 0-1-.9 .87 .87 0 0 0-.7 1.2 .98 .98 0 0 0 .7 1.1 .98 .98 0 0 0 1.2-.4 1.08 1.08 0 0 1-1.3 .6 1.08 1.08 0 0 1-.8-1.2l.1-.7zM79.6 41.8a.2 .2 0 0 0 .4 0 .2 .2 0 0 0-.4 0zM79.5 41.8a.35 .35 0 0 1 .7 0 .35 .35 0 0 1-.7 0z" fill="#fff"/>
<g fill="none" stroke="#fff" stroke-width=".21">
<path d="M80.6 41.8a1.1 1.1 0 0 1 1.5 .1l.2-.2v.8h-.2a.87 .87 0 0 0-1-.9 .87 .87 0 0 0-.7 1.2 .98 .98 0 0 0 .7 1.1 .98 .98 0 0 0 1.2-.4 1.08 1.08 0 0 1-1.3 .6 1.08 1.08 0 0 1-.8-1.2l.1-.7z"/>
<circle cx="79.8" cy="41.8" r=".33"/>
<circle cx="79.9" cy="41.8" r=".21"/>
</g>
<g fill="#040503">
<path d="M16.4 267.3h177.8v1.1h-177.8z"/>
<path d="M17.6 30.9h178v1.1h-178z"/>
</g>
<path d="M170.6 82.3v.1z" fill="#231f20"/>
<path d="M18.7 60.8v5.2M18.7 76.7v5.1M39.8 60.8v5.2M39.8 76.7v5.1" fill="none" stroke="#153662" stroke-width=".21"/>
<text font-size="5.4" fill="#040503" x="18.4" y="28.4">CMD05N03/CMU05N03</text>
<text font-size="4.1" fill="#3f6ab1" x="149.2" y="37.2">30V N-Channel MOSFET</text>
<g font-size="3.4" fill="#939598">
<text x="18" y="273.4">CA03Q2</text>
<text x="85.5" y="273.9">www.cmosfet.com</text>
<text x="175.3" y="273.7">Page 2 of 2</text>
</g>
<g font-size="3" fill="#153662">
<text x="23.7" y="54.5">Symbol</text>
<text x="61.4" y="54.5">Parameter</text>
<text x="114.2" y="54.5">Conditions</text>
<text x="146.5" y="54.5">Min.</text>
<text x="158.6" y="54.5">Typ.</text>
<text x="170.6" y="54.5">Max.</text>
<text x="183.7" y="54.5">Unit</text>
<text x="23.7" y="174">Symbol</text>
<text x="61.4" y="174">Parameter</text>
<text x="114.2" y="174">Conditions</text>
<text x="146.5" y="174">Min.</text>
<text x="158.6" y="174">Typ.</text>
<text x="170.6" y="174">Max.</text>
<text x="183.7" y="174">Unit</text>
</g>
<g font-size="3" fill="#231f20">
<text x="25.1" y="59.8">BV</text>
<text x="40.4" y="59.8">Drain-Source Breakdown Voltage</text>
<text x="98.3" y="59.8">V</text>
<text x="103.3" y="59.8">=0V , I =250uA</text>
<text x="147.9" y="59.8">30</text>
<text x="160.3" y="59.8">---</text>
<text x="172.4" y="59.8">---</text>
<text x="185.7" y="59.8">V</text>
<text x="98.3" y="64.7">V</text>
<text x="103.3" y="64.7">=10V , I =25A</text>
<text x="148" y="64.7">---</text>
<text x="160.3" y="64.7">---</text>
<text x="173.2" y="64.7">5</text>
<text x="24.5" y="67">R</text>
<text x="40.4" y="67">Static Drain-Source On-Resistance</text>
<text x="98.3" y="70">V</text>
<text x="103.3" y="70">=4.5V , I =20A</text>
<text x="148.1" y="70">---</text>
<text x="160.3" y="70">---</text>
<text x="171.8" y="70">7.5</text>
<text x="184.2" y="67.2">mΩ</text>
<text x="25.2" y="75.2">V</text>
<text x="40.4" y="75.2">Gate Threshold Voltage</text>
<text x="98.2" y="75.1">V</text>
<text x="103.2" y="75.1">=V</text>
<text x="110.1" y="75.1">,I =250μA</text>
<text x="148.5" y="75.2">1</text>
<text x="160.3" y="75.2">---</text>
<text x="172.1" y="75.2">2.5</text>
<text x="185.6" y="75.2">V</text>
<text x="26.7" y="80.7">I</text>
<text x="40.4" y="81.1">Drain-Source Leakage Current</text>
<text x="98.3" y="81.6">V</text>
<text x="103.1" y="81.6">=24V , V</text>
<text x="117.8" y="81.6">=0V , T =25℃</text>
<text x="148" y="81.3">---</text>
<text x="160" y="81.3">---</text>
<text x="173.1" y="81.3">1</text>
<text x="184.8" y="81.3">uA</text>
<text x="26.6" y="86.8">I</text>
<text x="40.4" y="87.5">Gate-Source Leakage Current</text>
<text x="98.3" y="87.5">V</text>
<text x="103.7" y="87.5">= ± 20V, V</text>
<text x="120.7" y="87.5">=0V</text>
<text x="148" y="87.5">---</text>
<text x="160" y="87.1">---</text>
<text x="170.8" y="87.6">±100</text>
<text x="184.8" y="87.5">nA</text>
<text x="27.2" y="92.8">gfs</text>
<text x="40.4" y="92.8">Forward Transconductance</text>
<text x="98.3" y="92.8">V</text>
<text x="103.1" y="92.8">=5V, I =20A</text>
<text x="148" y="92.8">---</text>
<text x="160.1" y="92.8">22</text>
<text x="172.4" y="92.8">---</text>
<text x="185.6" y="92.8">S</text>
<text x="27.6" y="98.1">R</text>
<text x="40.4" y="98.1">Gate Resistance</text>
<text x="98.3" y="98.1">V</text>
<text x="103.1" y="98.1">=0V , V</text>
<text x="116.1" y="98.1">=0V , f=1MHz</text>
<text x="148.1" y="98.1">---</text>
<text x="159.6" y="98.1">2.9</text>
<text x="172.3" y="97.8">---</text>
<text x="185.6" y="97.8">Ω</text>
<text x="27.5" y="103.4">Q</text>
<text x="40.4" y="103.4">Total Gate Charge</text>
<text x="148.1" y="103.4">---</text>
<text x="160" y="103.4">50</text>
<text x="172.4" y="103.4">---</text>
<text x="26.9" y="113.9">Q</text>
<text x="27" y="108.6">Q</text>
<text x="40.4" y="113.9">Gate-Drain Charge</text>
<text x="40.4" y="108.6">Gate-Source Charge</text>
<text x="98.3" y="108.4">V</text>
<text x="103.1" y="108.4">=25V , V</text>
<text x="117.8" y="108.4">=10V, I =14A</text>
<text x="148" y="113.9">---</text>
<text x="148.1" y="108.6">---</text>
<text x="160" y="113.9">20</text>
<text x="161" y="108.6">3</text>
<text x="172.4" y="108.6">---</text>
<text x="172.4" y="113.9">---</text>
<text x="184.7" y="108.4">nC</text>
<text x="25.9" y="119.2">T</text>
<text x="40.4" y="119.2">Turn-On Delay Time</text>
<text x="147.9" y="118.9">---</text>
<text x="159.8" y="119.2">12</text>
<text x="172.6" y="119">---</text>
<text x="27.9" y="124.5">T</text>
<text x="40.4" y="124.5">Rise Time</text>
<text x="98.3" y="124.2">V</text>
<text x="103.2" y="124.2">=15V , V</text>
<text x="117.9" y="124.2">=10V , R =0.75Ω</text>
<text x="147.9" y="124.2">---</text>
<text x="160.2" y="124.5">35</text>
<text x="172.6" y="124.5">---</text>
<text x="25.9" y="129.8">T</text>
<text x="40.4" y="129.8">Turn-Off Delay Time</text>
<text x="98.8" y="128.1">R</text>
<text x="106.1" y="128.1">=3Ω</text>
<text x="147.9" y="129.5">---</text>
<text x="160.2" y="129.8">50</text>
<text x="172.6" y="129.8">---</text>
<text x="185" y="126.8">ns</text>
<text x="28" y="135">T</text>
<text x="40.4" y="135">Fall Time</text>
<text x="147.9" y="134.7">---</text>
<text x="159.9" y="135">13</text>
<text x="172.6" y="134.7">---</text>
<text x="26.9" y="140.3">C</text>
<text x="40.4" y="140.3">Input Capacitance</text>
<text x="148.1" y="140.3">---</text>
<text x="158.4" y="140.3">1500</text>
<text x="172.4" y="140.3">---</text>
<text x="26.5" y="145.6">C</text>
<text x="40.4" y="145.6">Output Capacitance</text>
<text x="98.3" y="145.3">V</text>
<text x="103.1" y="145.3">=25V , V</text>
<text x="117.8" y="145.3">=0V , f=1MHz</text>
<text x="148.1" y="145.6">---</text>
<text x="159.2" y="145.6">220</text>
<text x="172.4" y="145.6">---</text>
<text x="184.9" y="145.3">pF</text>
<text x="26.8" y="150.9">C</text>
<text x="40.4" y="150.9">Reverse Transfer Capacitance</text>
<text x="148" y="150.9">---</text>
<text x="159.2" y="150.9">155</text>
<text x="172.4" y="150.9">---</text>
<text x="28.1" y="179.2">I</text>
<text x="40.4" y="179.2">Continuous Source Current</text>
<text x="148" y="179.2">---</text>
<text x="160.2" y="179.2">---</text>
<text x="172.2" y="179.2">80</text>
<text x="185.6" y="179.2">A</text>
<text x="27.3" y="184.2">I</text>
<text x="40.4" y="184.2">Pulsed Source Current</text>
<text x="98.3" y="181.3">V =V =0V , Force Current</text>
<text x="148" y="184.2">---</text>
<text x="160.2" y="184.2">---</text>
<text x="171.4" y="184.2">240</text>
<text x="185.6" y="184.2">A</text>
<text x="26.8" y="189.5">V</text>
<text x="40.4" y="189.5">Diode Forward Voltage</text>
<text x="98.3" y="189.5">V</text>
<text x="103.3" y="189.5">=0V , I =28A , T =25℃</text>
<text x="148" y="189.5">---</text>
<text x="160.2" y="189.5">---</text>
<text x="171.9" y="189.5">1.2</text>
<text x="185.6" y="189.5">V</text>
</g>
<g font-size="2.7" fill="#231f20">
<text x="18" y="198.2">Note :</text>
<text x="18" y="201.6">1.The data tested by surface mounted on a 1 inch FR-4 board with 2OZ copper.</text>
<text x="18" y="205">2.The data tested by pulsed , pulse width</text>
<text x="18" y="208.4">3.The EAS data shows Max. rating . The test condition is V</text>
<text x="71.4" y="205">300us , duty cycle</text>
<text x="91.4" y="208.4">=20V,V</text>
<text x="97.3" y="205">2%</text>
<text x="102.8" y="208.4">=10V,L=0.5mH,I</text>
<text x="124.7" y="208.4">=27A</text>
</g>
<g font-size="2.5" fill="#050504">
<text x="18" y="215.4">This product has been designed and qualified for the counsumer market.</text>
<text x="18" y="218.5">Cmos assumes no liability for customers' product design or applications.</text>
<text x="18" y="221.6">Cmos reserver the right to improve product design ,functions and reliability wihtout notice.</text>
</g>
<g font-size="2.1" fill="#231f20">
<text x="100.3" y="75.1">DS</text>
<text x="107" y="75.1">GS</text>
<text x="111.8" y="75.1">D</text>
</g>
<g font-size="2" fill="#231f20">
<text x="29.2" y="60.1">DSS</text>
<text x="87.8" y="65.5">2</text>
<text x="100.3" y="60.1">GS</text>
<text x="100.3" y="65">GS</text>
<text x="112.1" y="60.1">D</text>
<text x="113.9" y="65">D</text>
<text x="26.7" y="67.4">DS(ON)</text>
<text x="100.3" y="70.3">GS</text>
<text x="114.7" y="70.3">D</text>
<text x="27.3" y="75.6">GS(th)</text>
<text x="27.6" y="81.1">DSS</text>
<text x="100.3" y="81.9">DS</text>
<text x="114.9" y="81.9">GS</text>
<text x="127.8" y="81.9">J</text>
<text x="27.5" y="87.2">GSS</text>
<text x="100.3" y="87.8">GS</text>
<text x="117.9" y="87.8">DS</text>
<text x="100.3" y="93.2">DS</text>
<text x="111.3" y="93.2">D</text>
<text x="29.8" y="98.4">g</text>
<text x="100.3" y="98.4">DS</text>
<text x="113.2" y="98.4">GS</text>
<text x="29.9" y="103.7">g</text>
<text x="29.3" y="109">gs</text>
<text x="100.3" y="108.7">DS</text>
<text x="114.9" y="108.7">GS</text>
<text x="127.5" y="108.7">D</text>
<text x="27.8" y="119.6">d(on)</text>
<text x="29.3" y="114.3">gd</text>
<text x="29.8" y="124.8">r</text>
<text x="100.3" y="124.5">DS</text>
<text x="115" y="124.5">GS</text>
<text x="129.9" y="124.5">L</text>
<text x="27.8" y="130.1">d(off)</text>
<text x="100.9" y="128.4">GEN</text>
<text x="29.9" y="135.4">f</text>
<text x="29.1" y="140.7">iss</text>
<text x="28.7" y="145.9">oss</text>
<text x="100.3" y="145.7">DS</text>
<text x="114.9" y="145.7">GS</text>
<text x="29" y="151.2">rss</text>
<text x="29" y="179.6">S</text>
<text x="77.3" y="177.7">1</text>
<text x="28.1" y="184.5">SM</text>
<text x="71.5" y="182.7">2</text>
<text x="100.3" y="181.6">G</text>
<text x="105.7" y="181.6">D</text>
<text x="28.8" y="189.8">SD</text>
<text x="71.5" y="187.9">2</text>
<text x="100.3" y="189.8">GS</text>
<text x="112.1" y="189.8">S</text>
<text x="125.5" y="189.8">J</text>
</g>
<g font-size="1.7" fill="#231f20">
<text x="77.6" y="200.2">2</text>
<text x="88.6" y="208.7">DD</text>
<text x="100.3" y="208.7">GS</text>
<text x="122.5" y="208.7">AS</text>
</g>
</svg>
